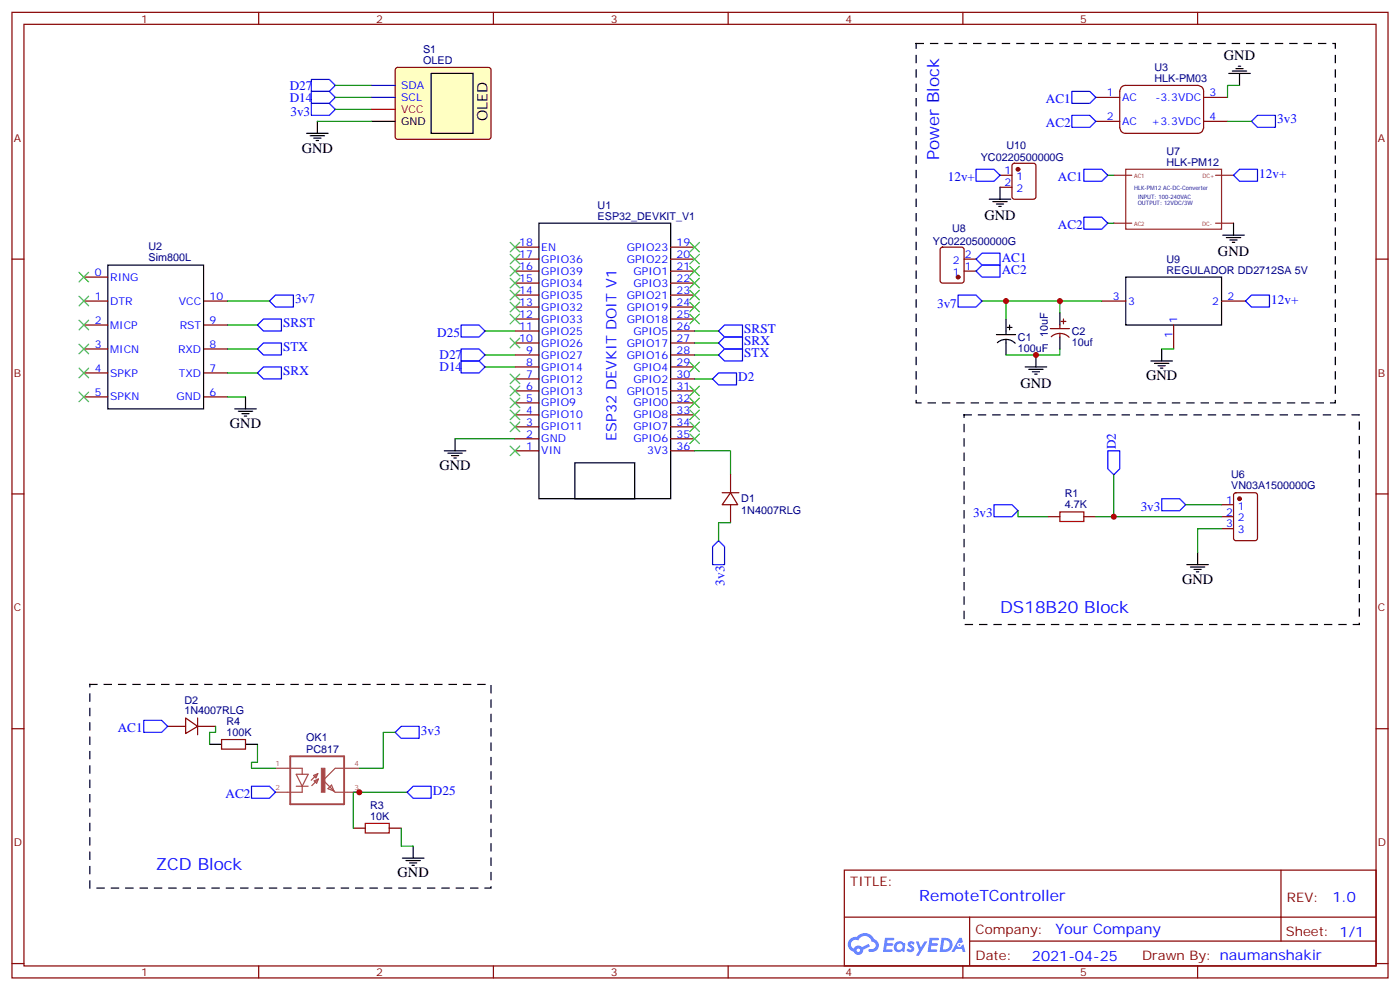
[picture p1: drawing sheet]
<svg xmlns="http://www.w3.org/2000/svg" width="412mm" height="292mm" viewBox="0 0 412 292" stroke-linecap="round" stroke-linejoin="round" font-family="sans-serif">
<g fill="none" stroke="#870000" stroke-width=".35">
<path d="M3.5 3.6h405.4v284.4h-405.4zM7.1 7.2h398.2v277.2h-398.2zM76.2 3.6v3.6M145.3 3.6v3.6M214.5 3.6v3.6M283.6 3.6v3.6M352.8 3.6v3.6M3.5 76.3h3.6M405.3 76.3h3.6M3.5 145.5h3.6M405.3 145.5h3.6M3.5 214.6h3.6"/>
<path d="M405.3 214.6h3.6M248.7 256.2h156.6v28.2h-156.6zM377.3 256.2v20.9M248.7 270.1h156.5M285.6 277.1h119.6M285.6 270.1v14.1M3.5 283.7h3.6M76.2 284.4v3.6M145.3 284.4v3.6M214.5 284.4v3.6M283.6 284.4v3.6M352.8 284.4v3.6"/>
<path d="M405.3 283.7h3.6"/>
</g>
<g fill="#5487ff">
<path d="M267.7 277.4a1.22 1.22 0 0 1 1.7 .3l-.4 .5a.47 .47 0 0 0-.3-.4 .47 .47 0 0 0-.5 .2l.1 .3a1.14 1.14 0 0 1 .8 1.7 1.14 1.14 0 0 1-1.9 0l-.2-.2 .5-.5 .7 .4a.29 .29 0 0 0 .3-.3 .29 .29 0 0 0-.2-.3 1.04 1.04 0 0 1-.6-1.7z"/>
<path d="M260.7 276.2h2.4l.3 .1-.2 .5-1.8 .1-.1 .9h1.5l.3 .3-.3 .4h-1.6l-.2 1.1h1.7l.2 .3-.2 .4h-2.6z"/>
<path d="M273.8 276.2h2.4l.3 .1-.1 .5-1.8 .1-.2 .9h1.6l.3 .3-.4 .4h-1.6l-.1 1.1h1.7l.2 .3-.2 .4h-2.6z"/>
<path d="M282.6 276.2h.7l.3 1.2-.6 .3a.69 .69 0 0 0-1 .3 .69 .69 0 0 0 .4 1 .69 .69 0 0 0 .9-.7l.5-.2 .6 2.2h-.8l-.2-.9h-1.8l-.5 .9h-.8z"/>
<path d="M269.8 277.2h.8l.6 1.9 1.1-1.9h.9l-2.6 4.2h-.8l.9-1.5z"/>
<path d="M277.4 276.2l-.6 4.1h1.3a2.11 2.11 0 0 0 2.5-2.1 2.11 2.11 0 0 0-2.5-2zM278.1 276.9a1.39 1.39 0 0 1 1.7 1.4 1.39 1.39 0 0 1-1.8 1.3h-.3z"/>
<path d="M263.7 277.8a1.54 1.54 0 0 0-.1 2.1 1.54 1.54 0 0 0 2.2 .2l.6 .2 .3-2.3-.2-.2-.4-.1a1.49 1.49 0 0 0-2.4 .1zM264 278.8a.94 .94 0 0 1 1.8 0 .94 .94 0 0 1-1.8 0z"/>
<path d="M250.4 276.5a2.18 2.18 0 0 0 1.1 3.7 1.44 1.44 0 0 0 1.6 1 1.44 1.44 0 0 0 1.2-1.5l2-1-.5-.8-1.9 1a1.47 1.47 0 0 0-2.4 .5 1.39 1.39 0 0 1-.7-2 1.39 1.39 0 0 1 2-.5 2.12 2.12 0 0 1 2.2-1.3 2.12 2.12 0 0 1 1.9 1.7 1.14 1.14 0 0 1 1.1 1.4 1.14 1.14 0 0 1-1.7 .8 .43 .43 0 0 0-.5 .3 .43 .43 0 0 0 .4 .5 1.98 1.98 0 0 0 2.5-1.2 1.98 1.98 0 0 0-1.2-2.5 3.1 3.1 0 0 0-5.3-.7l-.9 .1zM252.3 279.8a.55 .55 0 0 1 1.1 0 .55 .55 0 0 1-1.1 0z"/>
<circle cx="282.6" cy="278.3" r=".26"/>
</g>
<path d="M31.7 78.1h28.3v42.3h-28.3zM158.7 65.7h38.9v81.2h-38.9zM169.3 136.3h17.7v10.6h-17.7z" fill="none" stroke="#000" stroke-width=".35"/>
<g fill="none" stroke="#870000" stroke-width=".35">
<path d="M151.7 79.8h7M151.7 76.3h7M151.7 72.8h7M197.6 79.8h7M197.6 76.3h7M197.6 72.8h7M24.7 88.7h7M24.7 95.7h7M24.7 81.6h7M60 88.7h7M60 95.7h7M151.7 97.5h7"/>
<path d="M151.7 93.9h7M151.7 90.4h7M151.7 86.9h7M151.7 83.4h7M197.6 97.5h7M197.6 93.9h7M197.6 90.4h7M197.6 86.9h7M197.6 83.4h7M24.7 102.8h7M24.7 109.8h7M24.7 116.9h7"/>
<path d="M60 102.8h7M60 109.8h7M60 116.9h7M151.7 118.6h7M151.7 115.1h7M151.7 111.6h7M151.7 108.1h7M151.7 104.5h7M151.7 101h7M197.6 118.6h7M197.6 115.1h7M197.6 111.6h7"/>
<path d="M197.6 108.1h7M197.6 104.5h7M197.6 101h7M151.7 132.8h7M151.7 129.2h7M151.7 125.7h7M151.7 122.2h7M197.6 132.8h7M197.6 129.2h7M197.6 125.7h7M197.6 122.2h7"/>
</g>
<path d="M116.7 20.1l.4-.2h26.8l.5 .2 .2 .5v20l-.7 .4h-27.1l-.4-.7v-19.7z" fill="#ffffc2" stroke="#870000" stroke-width=".35"/>
<g fill="none" stroke="#00f" stroke-width=".35">
<path d="M91.7 30.4h5.3l1.8 1.8-1.8 1.8h-5.3zM91.7 26.9h5.3l1.8 1.8-1.8 1.7h-5.3zM91.7 23.4h5.3l1.8 1.8-1.8 1.7h-5.3zM109.4 25.2h7M109.4 28.7h7M315.7 26.9h5.3l1.8 1.8-1.8 1.7h-5.3zM315.7 34h5.3l1.8 1.7-1.8 1.8h-5.3zM370.4 34h5.3v3.5h-5.3l-1.7-1.8zM287.5 49.8h5.3l1.8 1.8-1.8 1.8h-5.3zM319.3 49.8h5.3l1.7 1.8-1.7 1.8h-5.3zM365.1 49.8h5.3v3.6h-5.3l-1.7-1.8zM287.5 76.3l1.8-1.8h5.3v3.6h-5.3z"/>
<path d="M287.5 79.8l1.8-1.7h5.3v3.5h-5.3zM319.3 64h5.3l1.7 1.7-1.7 1.8h-5.3zM75.8 95.7l1.8-1.8h5.3v3.6h-5.3zM79.4 88.7l1.7-1.8h5.3v3.5h-5.3zM135.8 95.7h5.3l1.8 1.8-1.8 1.7h-5.3zM211.7 97.5l1.7-1.8h5.3v3.5h-5.3zM282.2 86.9h5.3l1.8 1.8-1.8 1.7h-5.3zM366.9 88.7l1.8-1.8h5.2v3.5h-5.2zM75.8 109.8l1.8-1.7h5.3v3.5h-5.3zM75.8 102.8l1.8-1.8h5.3v3.5h-5.3zM135.8 102.8h5.3l1.8 1.7-1.8 1.8h-5.3zM135.8 106.3h5.3l1.8 1.8-1.8 1.7h-5.3z"/>
<path d="M211.7 109.8h5.3v3.5h-5.3l-1.8-1.7zM211.7 101l1.7-1.8h5.3v3.6h-5.3zM211.7 104.5l1.7-1.7h5.3v3.5h-5.3zM326.3 132.8h3.5v5.2l-1.7 1.8-1.8-1.8zM211.7 159.2l1.7 1.8v5.3h-3.5v-5.3zM292.8 148.6h5.3l1.8 1.8-1.8 1.8h-5.3zM342.2 146.9h5.3l1.7 1.7-1.7 1.8h-5.3zM42.3 212.1h5.3l1.8 1.8-1.8 1.8h-5.3zM116.4 215.7l1.8-1.8h5.3v3.5h-5.3zM74.1 231.5h5.3l1.7 1.8-1.7 1.8h-5.3zM119.9 233.3l1.8-1.8h5.3v3.6h-5.3z"/>
</g>
<g fill="none" stroke="#000" stroke-width=".35">
<path d="M364.8 19.5h.7M90.3 39.3h6.4M91.4 40h4.2M93.5 35.7v3.6M109.4 35.7h7M127 21.6h12.3v17.7h-12.3zM361.9 21.6h6.4M363 20.9h4.2M364.1 20.2h2.1M365.1 21.6v3.6M92.4 40.7h2.1M93.1 41.4h.7"/>
<path d="M291.4 58.7h6.3M292.5 59.4h4.2M294.6 55.1v3.6M293.5 60.1h2.1M294.2 60.8h.7M360.2 69.3h6.3M361.2 70h4.3M362.3 70.7h2.1M363 71.4h.7M363.4 65.7v3.6M293.5 98.5h5.7M296.3 93.9v4.6"/>
<path d="M296.3 99.9v4.6M296.7 96.4h1.4M297.4 95.7v1.4M312.2 92.2v3.5M312.2 99.2v3.6M331.6 81.6h28.2v14.1h-28.2zM72.3 116.9v3.5M293.8 100.9a3.8 3.8 0 0 1 5.2 .2M302 108.1h6.3M303 108.8h4.3M304.1 109.5h2.1M304.8 110.2h.7"/>
<path d="M305.2 104.5v3.6M339 106.3h6.4M340.1 107h4.2M341.1 107.7h2.2M341.8 108.4h.7M342.2 102.8v3.5M69.1 120.4h6.4M70.2 121.1h4.2M71.3 121.8h2.1M72 122.5h.7M130.9 132.8h6.3M131.9 133.5h4.3"/>
<path d="M133 134.2h2.1M133.7 134.9h.7M134.1 129.2v3.6M349.6 166.3h6.4M350.7 167h4.2M351.7 167.7h2.1M352.4 168.4h.7M352.8 162.7v3.6M61.7 219.2h3.6M72.3 219.2h3.5M118.5 252.7h6.4M119.6 253.4h4.2"/>
<path d="M120.6 254.1h2.2M121.4 254.8h.7M121.7 249.2v3.5"/>
</g>
<path d="M109.4 32.2h7" fill="none" stroke="#f00" stroke-width=".35"/>
<path d="M81.1 226.2h7.9v1.8M87.3 228h3.5l-1.8 3.5zM87.3 231.5h3.5M89 231.5v1.8h-7.9M92.4 228.4l1.2-.6-.5 1.3zM92.5 229.9l1.3-.5-.5 1.2zM93.6 227.8l-1.9 2M93.8 229.4l-2 2M97.7 231.2l.7 1.7-1.8-.7zM102.2 226.2h-3.5l-3.5 3.6 3.5 3.5h3.5M102.4 226.2h3.4M102.4 233.3h3.4" fill="none" stroke="#a64a4a" stroke-width=".35"/>
<path d="M85.5 222.7h15.9v14.1h-15.9z" fill="none" stroke="#a64a4a" stroke-width=".56"/>
<path d="M94.7 226.2h1v7.1h-1z" fill="#a64a4a" stroke="#a64a4a" stroke-width=".29"/>
<path d="M312.2 150.7h7.1v2.9h-7.1zM107.6 242.5h7.1v2.8h-7.1z" fill="none" stroke="#a10000" stroke-width=".35"/>
<g fill="none" stroke="#870000" stroke-width=".35">
<path d="M322.8 28.7h7M322.8 35.7h7M330.4 25.6l1.2-.4h21.3a1.71 1.71 0 0 1 1.6 1.7v10.7a1.71 1.71 0 0 1-1.7 1.7h-21.2a1.73 1.73 0 0 1-1.8-1.8v-10.6zM354.5 28.7h7.1M354.5 35.7h7.1M294.6 51.6h3.5M294.6 55.1h3.5M298.3 48.3l.5-.2h5.6l.7 .4 .1 9.5-.5 .6-5.9 .1-.6-.5-.1-9.4zM277.2 73l.4-.2h5.7l.6 .4 .1 9.5-.5 .6-5.9 .1-.6-.5-.1-9.4zM284 79.8h3.5M284 76.3h3.5M309.4 96.8h5.6"/>
<path d="M309.7 99.1a3.8 3.8 0 0 1 5.2 .2M312.2 95.7v1.1M312.2 98.2v1M312.6 94.7h1.4M313.3 93.9v1.5M324.6 88.7h7M345.7 95.7v7.1M359.8 88.7h7.1M215.2 139.8v5.3M212.7 145.1h5M215.2 145.1l2.1 3.5h-4.6zM215.2 148.6v5.3"/>
<path d="M308.7 152.2h3.5M319.3 152.2h3.5M359.8 152.2h3.6M359.8 148.6h3.6M359.8 155.7h3.6M363.6 145.3l.5-.2h5.6l.7 .4v13l-.4 .7h-5.9l-.7-.5v-12.9zM49.4 213.9h5.3M54.7 211.4l3.5 2.5-3.5 2.1zM58.2 213.9h5.3M58.2 211.4v5M65.3 217.8h7v2.8h-7zM104.1 243.9h3.5"/>
<path d="M114.7 243.9h3.5"/>
</g>
<g fill="none" stroke="#008700" stroke-width=".35">
<path d="M93.5 35.7h15.9M98.8 32.2h10.6M98.8 28.7h10.6M98.8 25.2h10.6M361.6 35.7h7.1M365.1 25.2h-3.5v3.5M326.3 51.6h1.8M326.3 65.7h1.8M67 88.7h12.4M67 95.7h8.8M142.9 97.5h8.8M204.6 97.5h7.1"/>
<path d="M289.3 88.7h35.3M296.3 88.7v5.2M312.2 88.7v3.5M67 116.9h5.3M67 102.8h8.8M67 109.8h8.8M142.9 104.5h8.8M142.9 108.1h8.8M204.6 111.6h5.3M204.6 104.5h7.1M204.6 101h7.1M312.2 102.8v1.7h-15.9"/>
<path d="M342.2 102.8h3.5M134.1 129.2h17.6M204.6 132.8h10.6v7M328.1 139.8v12.4M215.2 153.9h-3.5v5.3M299.9 150.4v1.8h8.8M322.8 152.2h37M349.2 148.6h10.6M359.8 155.7h-7v7M63.5 213.9v1.8h-1.8v3.5M75.8 219.2v5.3h-1.7v1.7h7M116.4 215.7h-3.5v10.5h-7.1"/>
<path d="M119.9 233.3h-15.8v10.6M118.2 243.9v5.3h3.5"/>
</g>
<path d="M269.9 12.8h123.4v105.8h-123.4zM284 122.2h116.4v61.7h-116.4zM26.5 201.5h118.1v60h-118.1z" fill="none" stroke="#000" stroke-width=".35" stroke-dasharray="2.1 2.1"/>
<g fill="none" stroke="#3c3" stroke-width=".35">
<path d="M150.3 71.4l2.8 2.8M150.3 74.9l2.8 2.8M150.3 78.4l2.8 2.8M153.1 71.4l-2.8 2.8M153.1 74.9l-2.8 2.8M153.1 78.4l-2.8 2.8M203.2 71.4l2.8 2.8M203.2 74.9l2.8 2.8M203.2 78.4l2.8 2.8M206 71.4l-2.8 2.8M206 74.9l-2.8 2.8M206 78.4l-2.8 2.8"/>
<path d="M23.3 80.2l2.8 2.8M23.3 87.2l2.8 2.9M23.3 94.3l2.8 2.8M26.1 80.2l-2.8 2.8M26.1 87.2l-2.8 2.9M26.1 94.3l-2.8 2.8M150.3 82l2.8 2.8M150.3 85.5l2.8 2.8M150.3 89l2.8 2.8M150.3 99.6l2.8 2.8M150.3 92.5l2.8 2.9M153.1 82l-2.8 2.8"/>
<path d="M153.1 85.5l-2.8 2.8M153.1 89l-2.8 2.8M153.1 99.6l-2.8 2.8M153.1 92.5l-2.8 2.9M203.2 82l2.8 2.8M203.2 85.5l2.8 2.8M203.2 89l2.8 2.8M203.2 92.5l2.8 2.9M206 82l-2.8 2.8M206 85.5l-2.8 2.8M206 89l-2.8 2.8M206 92.5l-2.8 2.9"/>
<path d="M23.3 101.4l2.8 2.8M23.3 108.4l2.8 2.8M23.3 115.5l2.8 2.8M26.1 101.4l-2.8 2.8M26.1 108.4l-2.8 2.8M26.1 115.5l-2.8 2.8M150.3 110.2l2.8 2.8M150.3 113.7l2.8 2.8M150.3 117.2l2.8 2.9M153.1 110.2l-2.8 2.8M153.1 113.7l-2.8 2.8M153.1 117.2l-2.8 2.9"/>
<path d="M203.2 106.6l2.8 2.9M203.2 113.7l2.8 2.8M203.2 117.2l2.8 2.9M206 106.6l-2.8 2.9M206 113.7l-2.8 2.8M206 117.2l-2.8 2.9M150.3 120.8l2.8 2.8M150.3 124.3l2.8 2.8M150.3 131.3l2.8 2.9M153.1 120.8l-2.8 2.8M153.1 124.3l-2.8 2.8M153.1 131.3l-2.8 2.9"/>
<path d="M203.2 120.8l2.8 2.8M203.2 124.3l2.8 2.8M203.2 127.8l2.8 2.8M206 120.8l-2.8 2.8M206 124.3l-2.8 2.8M206 127.8l-2.8 2.8"/>
</g>
<g fill="#870000" stroke="#870000" stroke-width=".35">
<circle cx="365.1" cy="146.9" r=".53"/>
<circle cx="282.2" cy="81.6" r=".53"/>
<circle cx="299.9" cy="49.8" r=".53"/>
</g>
<path d="M328.1 51.6h5.3M331.6 49.8h28.2v17.7h-28.2zM358.1 51.6h5.3M328.1 65.7h5.3M358.1 65.7h5.3" fill="none" stroke="#8c2424" stroke-width=".35"/>
<g fill="#c00">
<circle cx="328.1" cy="152.2" r=".88"/>
<circle cx="105.8" cy="233.3" r=".88"/>
<circle cx="296.3" cy="88.7" r=".88"/>
<circle cx="312.2" cy="88.7" r=".88"/>
<circle cx="305.2" cy="104.5" r=".88"/>
</g>
<g font-size="4.9" fill="#00f">
<text x="276.7" y="47.2" transform="rotate(-90 276.7 47.2)">Power Block</text>
<text x="294.6" y="180.4">DS18B20 Block</text>
<text x="45.9" y="256.2">ZCD Block</text>
</g>
<text font-size="4.6" fill="#00f" x="270.8" y="265.3">RemoteTController</text>
<g font-size="4.2">
<text x="360.5" y="17.7">GND</text>
<text x="143.6" y="35.7" transform="rotate(-90 143.6 35.7)">OLED</text>
<text x="88.9" y="44.9">GND</text>
<text x="290" y="64.8">GND</text>
<text x="358.8" y="75.4">GND</text>
<text x="337.6" y="111.9">GND</text>
<text x="300.6" y="114.2">GND</text>
<text x="67.7" y="126">GND</text>
<text x="129.5" y="138.4">GND</text>
<text x="348.2" y="171.9">GND</text>
<text x="117.1" y="258.3">GND</text>
</g>
<g font-size="4.2" fill="#00f">
<text x="181.6" y="129.9" transform="rotate(-90 181.6 129.9)">ESP32 DEVKIT DOIT V1</text>
<text x="392.5" y="265.5">1.0</text>
<text x="310.9" y="275">Your Company</text>
<text x="304" y="282.9">2021-04-25</text>
</g>
<g font-size="3.9" fill="#00f">
<text x="85.4" y="30">D14</text>
<text x="85.4" y="26.4">D27</text>
<text x="85.5" y="34.1">3v3</text>
<text x="308.1" y="30.4">AC1</text>
<text x="308.1" y="37.5">AC2</text>
<text x="376.2" y="36.3">3v3</text>
<text x="279.2" y="53.4">12v+</text>
<text x="311.6" y="53.4">AC1</text>
<text x="370.9" y="52.4">12v+</text>
<text x="311.6" y="67.5">AC2</text>
<text x="295.1" y="77.1">AC1</text>
<text x="295.1" y="80.6">AC2</text>
<text x="87" y="89.2">3v7</text>
<text x="374.5" y="89.4">12v+</text>
<text x="276" y="90.7">3v7</text>
<text x="83.4" y="96.4">SRST</text>
<text x="128.8" y="99.2">D25</text>
<text x="219.3" y="101.7">SRX</text>
<text x="219.3" y="98.1">SRST</text>
<text x="83.4" y="103.4">STX</text>
<text x="129.5" y="105.8">D27</text>
<text x="219.3" y="105.2">STX</text>
<text x="83.4" y="110.5">SRX</text>
<text x="129.5" y="109.3">D14</text>
<text x="217.5" y="112.2">D2</text>
<text x="328.7" y="132.2" transform="rotate(-90 328.7 132.2)">D2</text>
<text x="286.6" y="152.2">3v3</text>
<text x="336" y="150.4">3v3</text>
<text x="213.4" y="172.4" transform="rotate(-90 213.4 172.4)">3v3</text>
<text x="34.7" y="215.7">AC1</text>
<text x="124" y="216.3">3v3</text>
<text x="127.5" y="234">D25</text>
<text x="66.4" y="235.1">AC2</text>
</g>
<g font-size="3.9" fill="#800">
<text x="250.5" y="260.8">TITLE:</text>
<text x="379.1" y="265.5">REV:</text>
<text x="287.4" y="275">Company:</text>
<text x="378.7" y="275.6">Sheet: 1/1</text>
<text x="287.4" y="282.7">Date:</text>
<text x="336.4" y="282.8">Drawn By: naumanshakir</text>
</g>
<g font-size="3.2" fill="#800">
<text x="41.6" y="6.6">1</text>
<text x="110.8" y="6.6">2</text>
<text x="179.9" y="6.6">3</text>
<text x="249.1" y="6.6">4</text>
<text x="318.2" y="6.6">5</text>
<text x="4.1" y="41.7">A</text>
<text x="405.9" y="41.7">A</text>
<text x="4.1" y="110.9">B</text>
<text x="405.9" y="110.9">B</text>
<text x="4.1" y="180">C</text>
<text x="405.9" y="180">C</text>
<text x="4.1" y="249.2">D</text>
<text x="405.9" y="249.2">D</text>
<text x="41.6" y="287.4">1</text>
<text x="110.8" y="287.4">2</text>
<text x="179.9" y="287.4">3</text>
<text x="249.1" y="287.4">4</text>
<text x="318.2" y="287.4">5</text>
</g>
<g font-size="3.2" fill="#000080">
<text x="124.6" y="15.6">S1</text>
<text x="124.6" y="18.8">OLED</text>
<text x="340.1" y="20.8">U3</text>
<text x="340.1" y="24">HLK-PM03</text>
<text x="288.9" y="47.4">YC0220500000G</text>
<text x="296.5" y="43.9">U10</text>
<text x="343.6" y="45.5">U7</text>
<text x="343.6" y="48.8">HLK-PM12</text>
<text x="176" y="64.7">ESP32_DEVKIT_V1</text>
<text x="176" y="61.5">U1</text>
<text x="280.5" y="68.4">U8</text>
<text x="43.8" y="77">Sim800L</text>
<text x="43.8" y="73.7">U2</text>
<text x="274.8" y="72.2">YC0220500000G</text>
<text x="343.6" y="77.4">U9</text>
<text x="343.6" y="80.5">REGULADOR DD2712SA 5V</text>
<text x="299.9" y="100.3">C1</text>
<text x="308.7" y="99.2" transform="rotate(-90 308.7 99.2)">10uF</text>
<text x="315.7" y="101.9">10uf</text>
<text x="315.7" y="98.6">C2</text>
<text x="299.9" y="103.6">100uF</text>
<text x="362.7" y="140.7">U6</text>
<text x="218.4" y="148">D1</text>
<text x="313.6" y="149.7">4.7K</text>
<text x="313.6" y="146.4">R1</text>
<text x="362.7" y="144">VN03A1500000G</text>
<text x="218.4" y="151.2">1N4007RLG</text>
<text x="54.3" y="207.2">D2</text>
<text x="54.3" y="210.4">1N4007RLG</text>
<text x="66.7" y="213.4">R4</text>
<text x="66.7" y="216.7">100K</text>
<text x="90.2" y="221.7">PC817</text>
<text x="90.2" y="218.2">OK1</text>
<text x="109" y="238.1">R3</text>
<text x="109" y="241.4">10K</text>
</g>
<g font-size="3.2" fill="#00f">
<text x="118.2" y="26.2">SDA</text>
<text x="118.2" y="29.7">SCL</text>
<text x="326.1" y="28.3">1</text>
<text x="330.6" y="29.7">AC</text>
<text x="340.4" y="29.7">-3.3VDC</text>
<text x="356.3" y="28.3">3</text>
<text x="326.1" y="35.4">2</text>
<text x="356.3" y="35.4">4</text>
<text x="330.6" y="36.8">AC</text>
<text x="339.2" y="36.8">+3.3VDC</text>
<text x="295.9" y="51.3">1</text>
<text x="299.4" y="53">1</text>
<text x="295.9" y="54.8">2</text>
<text x="299.4" y="56.6">2</text>
<text x="153" y="76">17</text>
<text x="153" y="72.4">18</text>
<text x="159.5" y="77.4">GPIO36</text>
<text x="159.5" y="73.8">EN</text>
<text x="184.6" y="73.8">GPIO23</text>
<text x="184.6" y="77.4">GPIO22</text>
<text x="199.3" y="72.4">19</text>
<text x="199.3" y="76">20</text>
<text x="280.7" y="77.7">2</text>
<text x="284.2" y="76">2</text>
<text x="28" y="81.2">0</text>
<text x="32.5" y="82.7">RING</text>
<text x="153" y="83">15</text>
<text x="153" y="79.5">16</text>
<text x="159.5" y="80.9">GPIO39</text>
<text x="186.6" y="80.9">GPIO1</text>
<text x="199.3" y="79.5">21</text>
<text x="199.3" y="83">22</text>
<text x="280.7" y="81.2">1</text>
<text x="284.2" y="79.5">1</text>
<text x="28" y="88.3">1</text>
<text x="32.5" y="89.7">DTR</text>
<text x="52.7" y="89.7">VCC</text>
<text x="61.7" y="88.3">10</text>
<text x="153" y="86.5">14</text>
<text x="159.5" y="87.9">GPIO35</text>
<text x="159.5" y="84.4">GPIO34</text>
<text x="184.6" y="87.9">GPIO21</text>
<text x="186.6" y="84.4">GPIO3</text>
<text x="199.3" y="86.5">23</text>
<text x="327.8" y="88.3">3</text>
<text x="332.3" y="89.7">3</text>
<text x="357.1" y="89.7">2</text>
<text x="361.6" y="88.3">2</text>
<text x="28" y="95.4">2</text>
<text x="61.7" y="95.4">9</text>
<text x="153" y="93.6">12</text>
<text x="153" y="90.1">13</text>
<text x="159.5" y="95">GPIO33</text>
<text x="159.5" y="91.5">GPIO32</text>
<text x="184.6" y="91.5">GPIO19</text>
<text x="184.6" y="95">GPIO18</text>
<text x="199.3" y="90.1">24</text>
<text x="199.3" y="93.6">25</text>
<text x="346.8" y="95" transform="rotate(-90 346.8 95)">1</text>
<text x="32.5" y="96.8">MICP</text>
<text x="52.9" y="96.8">RST</text>
<text x="153" y="100.6">10</text>
<text x="153" y="97.1">11</text>
<text x="159.5" y="98.5">GPIO25</text>
<text x="186.6" y="98.5">GPIO5</text>
<text x="199.3" y="97.1">26</text>
<text x="199.3" y="100.6">27</text>
<text x="345.4" y="99.5" transform="rotate(-90 345.4 99.5)">1</text>
<text x="28" y="102.4">3</text>
<text x="32.5" y="103.8">MICN</text>
<text x="52.4" y="103.8">RXD</text>
<text x="61.7" y="102.4">8</text>
<text x="155" y="107.7">8</text>
<text x="155" y="104.2">9</text>
<text x="159.5" y="105.6">GPIO27</text>
<text x="159.5" y="102.1">GPIO26</text>
<text x="184.6" y="102.1">GPIO17</text>
<text x="184.6" y="105.6">GPIO16</text>
<text x="199.3" y="104.2">28</text>
<text x="199.3" y="107.7">29</text>
<text x="28" y="109.5">4</text>
<text x="32.5" y="110.9">SPKP</text>
<text x="52.7" y="110.9">TXD</text>
<text x="61.7" y="109.5">7</text>
<text x="155" y="111.2">7</text>
<text x="159.5" y="112.6">GPIO12</text>
<text x="159.5" y="109.1">GPIO14</text>
<text x="186.6" y="109.1">GPIO4</text>
<text x="186.6" y="112.6">GPIO2</text>
<text x="199.3" y="111.2">30</text>
<text x="28" y="116.5">5</text>
<text x="32.5" y="117.9">SPKN</text>
<text x="52" y="117.9">GND</text>
<text x="61.7" y="116.5">6</text>
<text x="155" y="118.3">5</text>
<text x="155" y="114.8">6</text>
<text x="159.5" y="119.7">GPIO9</text>
<text x="159.5" y="116.2">GPIO13</text>
<text x="184.6" y="116.2">GPIO15</text>
<text x="186.6" y="119.7">GPIO0</text>
<text x="199.3" y="114.8">31</text>
<text x="199.3" y="118.3">32</text>
<text x="155" y="125.3">3</text>
<text x="155" y="121.8">4</text>
<text x="159.5" y="123.2">GPIO10</text>
<text x="186.6" y="123.2">GPIO8</text>
<text x="199.3" y="121.8">33</text>
<text x="199.3" y="125.3">34</text>
<text x="155" y="128.9">2</text>
<text x="159.5" y="130.3">GND</text>
<text x="159.5" y="126.8">GPIO11</text>
<text x="186.6" y="126.8">GPIO7</text>
<text x="186.6" y="130.3">GPIO6</text>
<text x="199.3" y="128.9">35</text>
<text x="155" y="132.4">1</text>
<text x="159.5" y="133.8">VIN</text>
<text x="190.6" y="133.8">3V3</text>
<text x="199.3" y="132.4">36</text>
<text x="361.2" y="148.3">1</text>
<text x="361.2" y="151.8">2</text>
<text x="361.2" y="155.3">3</text>
<text x="364.7" y="150">1</text>
<text x="364.7" y="153.6">2</text>
<text x="364.7" y="157.1">3</text>
</g>
<text font-size="3.2" fill="#f00" x="118.2" y="33.3">VCC</text>
<text font-size="3.2" x="118.2" y="36.8">GND</text>
<g font-size="2.1" fill="#a54b4b">
<text x="81.1" y="225.5">1</text>
<text x="104.4" y="225.5">4</text>
<text x="81.1" y="232.6">2</text>
<text x="104.4" y="232.6">3</text>
</g>
<g font-size="1.8" fill="#8d2323">
<text x="334.1" y="52.3">AC1</text>
<text x="354.2" y="52.3">DC+</text>
<text x="334.1" y="66.4">AC2</text>
<text x="354.1" y="66.4">DC-</text>
</g>
<g font-size="1.8" fill="#000080">
<text x="334.1" y="55.8">HLK-PM12 AC-DC-Converter</text>
<text x="335.1" y="58.7">INPUT: 100-240VAC</text>
<text x="335.1" y="60.4">OUTPUT: 12VDC/3W</text>
</g>
</svg>
